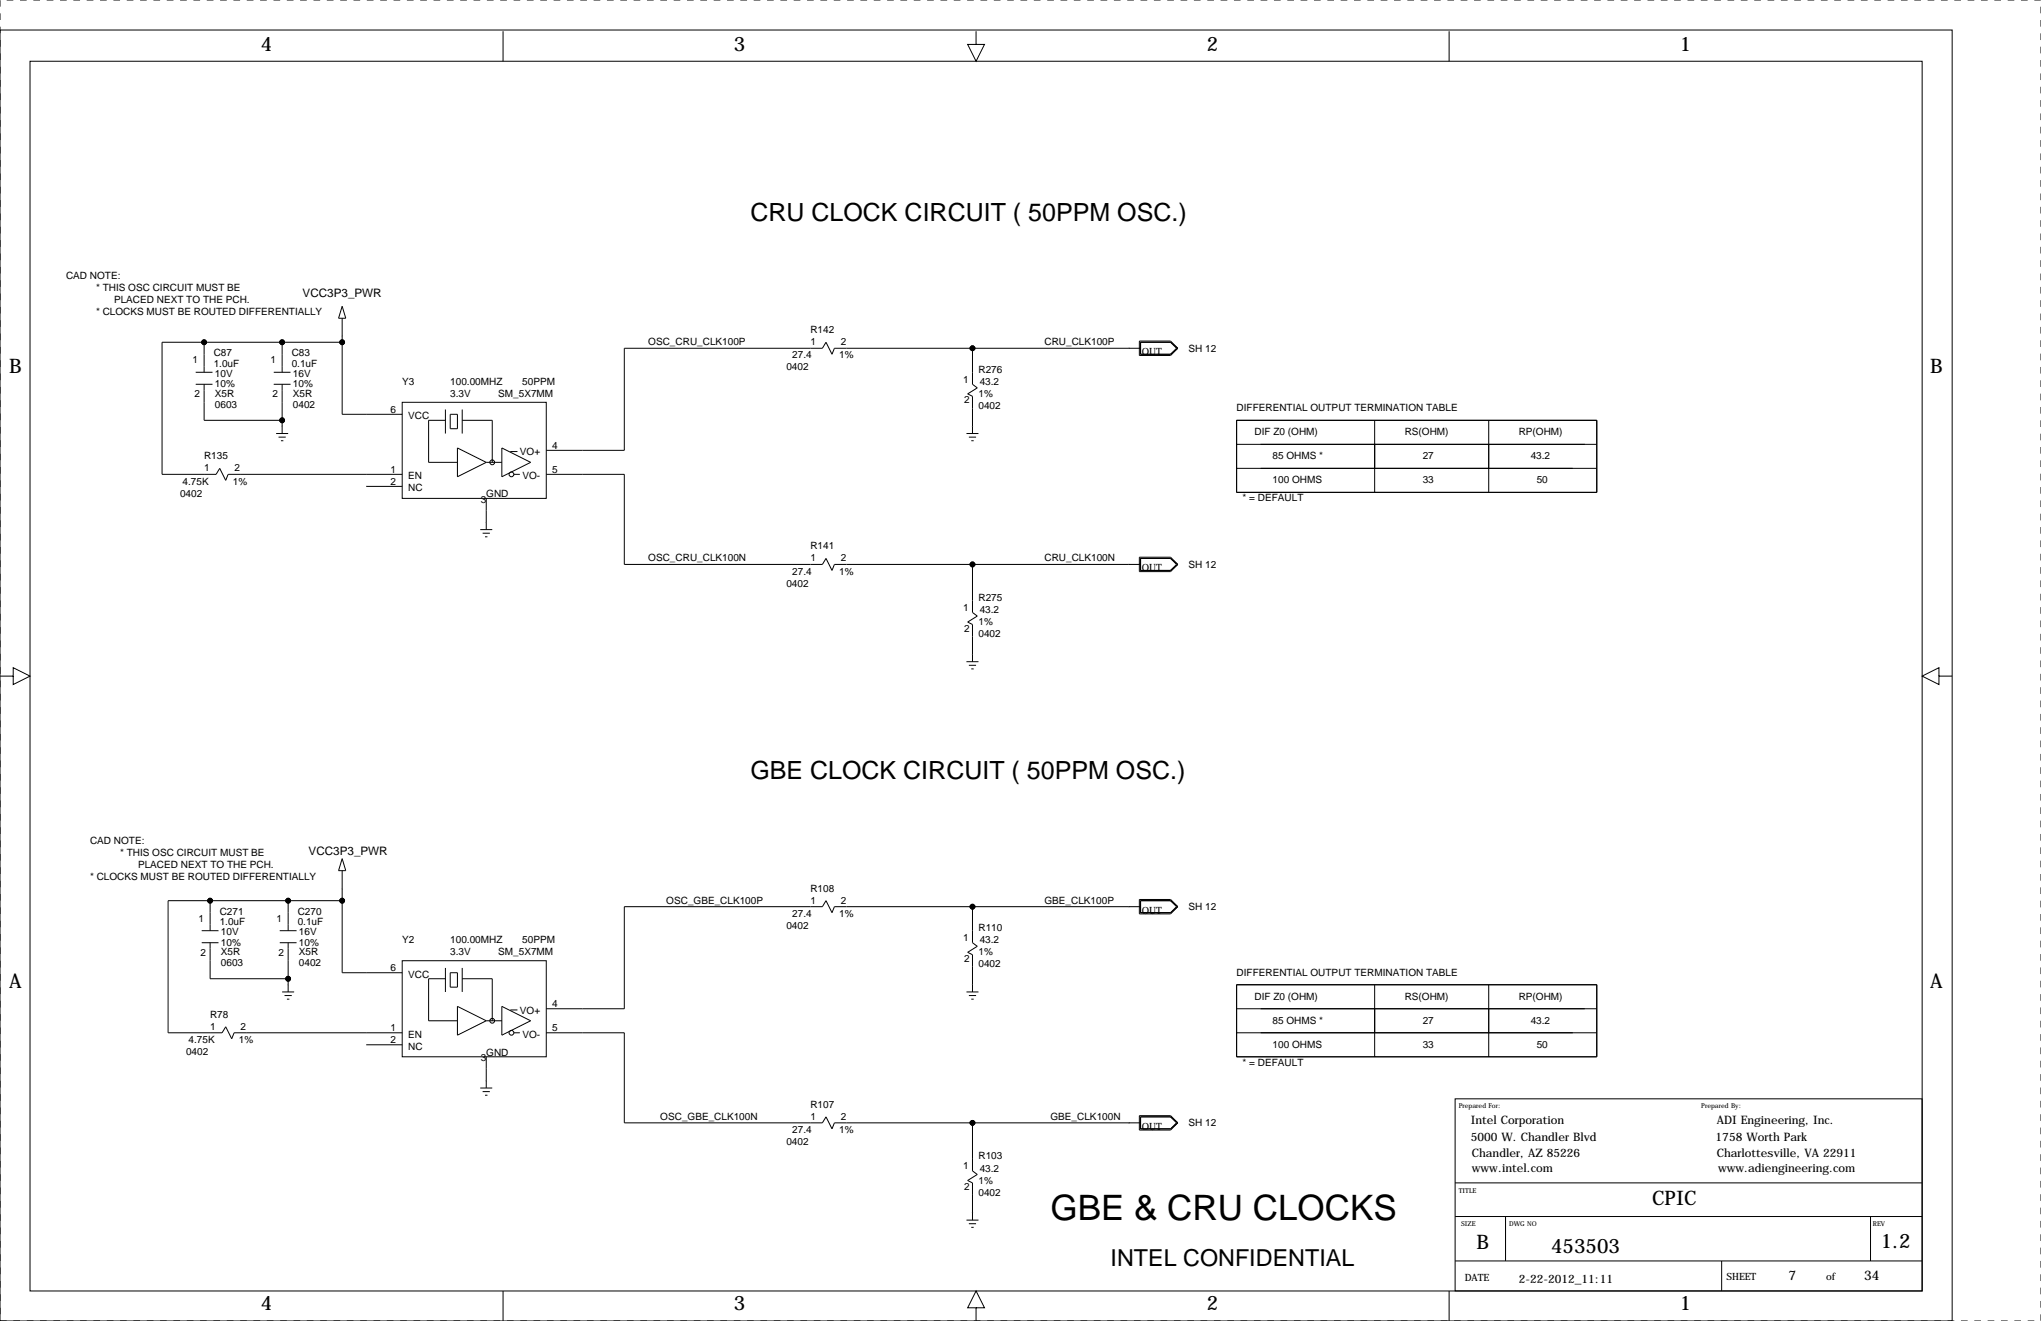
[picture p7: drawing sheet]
<svg xmlns="http://www.w3.org/2000/svg" width="432mm" height="279mm" viewBox="0 0 432 279" stroke-linecap="round" stroke-linejoin="round" font-family="sans-serif">
<path d="M0 0h431.8v279.4h-431.8z" fill="none" stroke="#000" stroke-width=".21" stroke-dasharray="1.4 1.4" stroke-linecap="butt"/>
<g fill="none" stroke="#000" stroke-width=".21">
<path d="M0 6.4h413v273h-413zM5.1 10.9h.1M6.3 13h400.4v260h-400.4zM106.4 6.6v6.4M206.5 6.6v2.8h1.8l-1.8 3.6-1.8-3.6h1.8M306.6 6.6v6.4M41.4 78.7h3.6M43.2 72.4v6.3M57.9 78.7h3.6M59.7 72.4v6.3M72.4 71.1h.1M72.4 72.4h-38.1v27.9h11.4l.8-1.2 1.3 2.5 .5-1.3h36.8"/>
<path d="M72.4 67.3v20.3h12.7M72.4 64.8l.8 2.5h-1.6zM205.7 73.7v7.6l1.1 .7-2.1 1.3 1 .5v7.9M238.8 73.7h.1M241 72.1h6.6l1.6 1.6-1.6 1.5h-6.6zM241.3 73.7h-64.8l-.5 1.2-1.2-2.5-.8 1.3h-41.9v21.5h-16.5M247.6 72.4h-6.3v2.5h6.3M247.6 72.4l1.6 1.3M247.6 72.4l1.3 1.3-1.3 1.2M249.2 73.7l-1.6 1.2M41.4 81.3h3.6M43.2 81.3v7.6h16.5"/>
<path d="M57.9 81.3h3.6M58.4 91.7h2.6M58.9 92.5h1.6M59.4 93.2h.5M59.7 90.2h.1M59.7 81.3v10.4M85.1 85.1h30.5v20.3h-30.5zM94.2 88.9h-3.5v8.9h6.1M94.2 86.6v5.1M95.2 87.6h1.6v3.1h-1.6zM96.8 94.7l6.1 3.1-6.1 3zM97.8 88.9h6.3v8.9"/>
<path d="M97.8 86.6v5.1M102.9 97.8h3.3M106.2 94.7l6.1 3.1-6.1 3zM107.9 95.5h1.6M204.5 91.7h2.5M205 92.5h1.5M205.5 93.2h.5M205.7 90.2h.1M261.6 88.9h76.2v15.2h-76.2zM261.6 94h76.2M261.6 99.1h76.2M290.8 88.9v15.2"/>
<path d="M315 88.9v15.2M77.5 102.9h7.6M101.6 112h2.5M102.1 112.8h1.5M102.6 113.5h.5M102.9 110.5h.1M102.9 105.4v6.6M108.7 100.3h1.3M115.6 100.3h16.5v19.1h41.9l.8-1.3 1.2 2.6 .5-1.3h64.8M205.7 119.4v10.1l1.1 .8-2.1 1.3 1 .5v7.9M238.8 119.4h.1M241 117.9h6.6l1.6 1.5-1.6 1.5h-6.6z"/>
<path d="M247.6 118.1h-6.3v2.6h6.3M247.6 118.1l1.6 1.3M247.6 118.1l1.3 1.3-1.3 1.3M249.2 119.4l-1.6 1.3M204.5 140h2.5M205.7 138.4h.1M0 143h2.8v-1.8l3.5 1.8-3.5 1.8v-1.8M205 140.7h1.5M205.5 141.5h.5M410.2 143v-1.8l-3.5 1.8 3.5 1.8v-1.8h2.8M42.7 199.4h3.5M42.7 196.8h3.5"/>
<path d="M44.4 199.4v7.6h16.6M44.4 190.5v6.3M59.2 199.4h3.5M59.2 196.8h3.5M61 190.5v6.3M61 199.4v10.4M72.4 188h.1M72.4 190.5h-36.8v27.9h11.4l.8-1.2 1.2 2.5 .5-1.3h35.6M72.4 184.1v21.6h12.7M72.4 181.6l.8 2.5h-1.6zM205.7 191.8v7.6l1.1 .8-2.1 1.2 1 .5v7.9M238.8 191.8h.1"/>
<path d="M241 190.2h6.6l1.6 1.6-1.6 1.5h-6.6zM241.3 191.8h-64.8l-.5 1.2-1.2-2.5-.8 1.3h-41.9v21.6h-16.5M247.6 190.5h-6.3v2.5h6.3M247.6 190.5l1.6 1.3M247.6 190.5l1.3 1.3-1.3 1.2M249.2 191.8l-1.6 1.2M59.7 209.8h2.5M60.2 210.6h1.5M60.7 211.3h.5M61 208.3h.1M85.1 203.2h30.5v20.3h-30.5zM94.2 207h-3.5v8.9h6.1"/>
<path d="M94.2 204.7v5.1M95.2 205.7h1.6v3.1h-1.6zM96.8 212.9l6.1 3-6.1 3zM97.8 207h6.3v8.9M97.8 204.7v5.1M102.9 215.9h3.3M106.2 212.9l6.1 3-6.1 3zM107.9 213.6h1.6M108.7 218.4h1.3M115.6 218.4h16.5v19.1h41.9l.8-1.3 1.2 2.6 .5-1.3h64.8M204.5 209.8h2.5M205 210.6h1.5"/>
<path d="M205.5 211.3h.5M205.7 208.3h.1M261.6 218.4h76.2M261.6 213.4h76.2M261.6 208.3h76.2v15.2h-76.2zM290.8 208.3v15.2M315 208.3v15.2M77.5 221h7.6M101.6 230.1h2.5M102.1 230.9h1.5M102.6 231.6h.5M102.9 228.6h.1"/>
<path d="M102.9 223.5v6.6M205.7 237.5v10.1l1.1 .8-2.1 1.3 1 .5v7.9M238.8 237.5h.1M241 236h6.6l1.6 1.5-1.6 1.5h-6.6zM247.6 236.2h-6.3v2.6h6.3M247.6 236.2l1.6 1.3M247.6 236.2l1.3 1.3-1.3 1.3M249.2 237.5l-1.6 1.3M307.8 232.4h98.9v40.6h-98.9zM204.5 258.1h2.5M205 258.8h1.5M205.5 259.6h.5"/>
<path d="M205.7 256.5h.1M307.8 250.2h98.9M307.8 257.3h98.9M318.5 257.3v9.4M395.7 257.3v9.4M106.4 273v6.4M206.5 276.6h1.8l-1.8-3.6-1.8 3.6h1.8v2.8M306.6 273v6.4M307.8 266.7h98.9M364.2 266.7v6.3"/>
<circle cx="43.2" cy="72.4" r=".51"/>
<circle cx="59.7" cy="72.4" r=".51"/>
<circle cx="72.4" cy="72.4" r=".51"/>
<circle cx="205.7" cy="73.7" r=".51"/>
<circle cx="59.7" cy="88.9" r=".51"/>
<circle cx="104.1" cy="97.8" r=".51"/>
<circle cx="108.2" cy="100.3" r=".51"/>
<circle cx="205.7" cy="119.4" r=".51"/>
<circle cx="44.4" cy="190.5" r=".51"/>
<circle cx="61" cy="190.5" r=".51"/>
<circle cx="72.4" cy="190.5" r=".51"/>
<circle cx="205.7" cy="191.8" r=".51"/>
<circle cx="61" cy="207" r=".51"/>
<circle cx="104.1" cy="215.9" r=".51"/>
<circle cx="108.2" cy="218.4" r=".51"/>
<circle cx="205.7" cy="237.5" r=".51"/>
</g>
<g fill="#000" stroke="#000" stroke-width=".21">
<circle cx="43.2" cy="72.4" r=".51"/>
<circle cx="59.7" cy="72.4" r=".51"/>
<circle cx="72.4" cy="72.4" r=".51"/>
<circle cx="205.7" cy="73.7" r=".51"/>
<circle cx="59.7" cy="88.9" r=".51"/>
<circle cx="205.7" cy="119.4" r=".51"/>
<circle cx="44.4" cy="190.5" r=".51"/>
<circle cx="61" cy="190.5" r=".51"/>
<circle cx="72.4" cy="190.5" r=".51"/>
<circle cx="205.7" cy="191.8" r=".51"/>
<circle cx="61" cy="207" r=".51"/>
<circle cx="205.7" cy="237.5" r=".51"/>
</g>
<text font-size="7.4" x="222.2" y="258.1">GBE &amp; CRU CLOCKS</text>
<g font-size="5.3">
<text x="158.7" y="46.7">CRU CLOCK CIRCUIT ( 50PPM OSC.)</text>
<text x="158.7" y="164.8">GBE CLOCK CIRCUIT ( 50PPM OSC.)</text>
</g>
<text font-size="4.9" x="234.9" y="267.8">INTEL CONFIDENTIAL</text>
<g font-size="4.2">
<text x="55.2" y="10.9">4</text>
<text x="155.3" y="10.9">3</text>
<text x="255.3" y="10.9">2</text>
<text x="355.4" y="10.9">1</text>
<text x="2" y="78.9">B</text>
<text x="408.4" y="78.9">B</text>
<text x="2" y="209">A</text>
<text x="408.4" y="209">A</text>
<text x="349.5" y="255">CPIC</text>
<text x="397.9" y="263.9">1.2</text>
<text x="312.4" y="264.1">B</text>
<text x="328.2" y="265">453503</text>
<text x="55.2" y="277.1">4</text>
<text x="155.3" y="277.1">3</text>
<text x="255.3" y="277.1">2</text>
<text x="355.4" y="277.1">1</text>
</g>
<g font-size="2.8">
<text x="378.4" y="270.6">7</text>
<text x="394.4" y="270.6">34</text>
</g>
<g font-size="2.5">
<text x="64" y="62.8">VCC3P3_PWR</text>
<text x="65.3" y="180.9">VCC3P3_PWR</text>
<text x="311.2" y="237.8">Intel Corporation</text>
<text x="363.2" y="237.8">ADI Engineering, Inc.</text>
<text x="311.2" y="241.4">5000 W. Chandler Blvd</text>
<text x="311.4" y="244.7">Chandler, AZ 85226</text>
<text x="363" y="241.4">1758 Worth Park</text>
<text x="363.2" y="244.7">Charlottesville, VA 22911</text>
<text x="311.4" y="248">www.intel.com</text>
<text x="363.5" y="248">www.adiengineering.com</text>
<text x="321.3" y="271.4">2-22-2012_11:11</text>
</g>
<g font-size="2.1">
<text x="14" y="59.1">CAD NOTE:</text>
<text x="20.3" y="61.6">* THIS OSC CIRCUIT MUST BE</text>
<text x="24.1" y="64.1">PLACED NEXT TO THE PCH.</text>
<text x="20.3" y="66.7">* CLOCKS MUST BE ROUTED DIFFERENTIALLY</text>
<text x="171.4" y="70.5">R142</text>
<text x="40.7" y="76.8">1</text>
<text x="45.2" y="75.3">C87</text>
<text x="45.2" y="77.6">1.0uF</text>
<text x="57.2" y="76.8">1</text>
<text x="61.7" y="75.3">C83</text>
<text x="61.7" y="77.6">0.1uF</text>
<text x="137.2" y="73">OSC_CRU_CLK100P</text>
<text x="167.6" y="75.8">27.4</text>
<text x="171.4" y="73">1</text>
<text x="177.5" y="75.8">1%</text>
<text x="177.9" y="73">2</text>
<text x="221" y="73">CRU_CLK100P</text>
<text x="241.6" y="75.1">OUT</text>
<text x="251.5" y="74.4">SH 12</text>
<text x="45.5" y="79.6">10V</text>
<text x="45.5" y="81.9">10%</text>
<text x="45.5" y="84">X5R</text>
<text x="62" y="79.6">16V</text>
<text x="62" y="81.9">10%</text>
<text x="62" y="84">X5R</text>
<text x="85.1" y="81.4">Y3</text>
<text x="95.2" y="81.4">100.00MHZ</text>
<text x="95.2" y="84">3.3V</text>
<text x="105.4" y="84">SM_5X7MM</text>
<text x="110.5" y="81.4">50PPM</text>
<text x="166.4" y="78.4">0402</text>
<text x="203.8" y="80.9">1</text>
<text x="207" y="78.9">R276</text>
<text x="207" y="84">1%</text>
<text x="207.3" y="81.4">43.2</text>
<text x="41.1" y="84.1">2</text>
<text x="45.5" y="86.2">0603</text>
<text x="57.7" y="84.1">2</text>
<text x="62" y="86.2">0402</text>
<text x="82.6" y="87.3">6</text>
<text x="86.4" y="88.6">VCC</text>
<text x="204" y="85.3">2</text>
<text x="207" y="86.5">0402</text>
<text x="261.6" y="87">DIFFERENTIAL OUTPUT TERMINATION TABLE</text>
<text x="116.8" y="94.9">4</text>
<text x="265.4" y="92.1">DIF Z0 (OHM)</text>
<text x="297.2" y="92.1">RS(OHM)</text>
<text x="321.3" y="92.1">RP(OHM)</text>
<text x="43.2" y="99.7">1</text>
<text x="43.2" y="97.2">R135</text>
<text x="49.6" y="99.7">2</text>
<text x="82.6" y="100">1</text>
<text x="86.4" y="101.3">EN</text>
<text x="110" y="96.3">VO+</text>
<text x="110.5" y="101.3">VO-</text>
<text x="116.8" y="100">5</text>
<text x="269.2" y="97.2">85 OHMS *</text>
<text x="301" y="97.2">27</text>
<text x="323.9" y="97.2">43.2</text>
<text x="38.1" y="105">0402</text>
<text x="38.6" y="102.5">4.75K</text>
<text x="49.3" y="102.5">1%</text>
<text x="82.6" y="102.5">2</text>
<text x="86.4" y="103.9">NC</text>
<text x="101.7" y="106.3">3</text>
<text x="102.9" y="105.2">GND</text>
<text x="262.9" y="106">* = DEFAULT</text>
<text x="269.2" y="102.2">100 OHMS</text>
<text x="301" y="102.2">33</text>
<text x="325.1" y="102.2">50</text>
<text x="137.2" y="118.7">OSC_CRU_CLK100N</text>
<text x="171.4" y="118.7">1</text>
<text x="171.4" y="116.2">R141</text>
<text x="177.9" y="118.7">2</text>
<text x="221" y="118.7">CRU_CLK100N</text>
<text x="166.4" y="124.1">0402</text>
<text x="167.6" y="121.5">27.4</text>
<text x="177.5" y="121.5">1%</text>
<text x="241.6" y="120.8">OUT</text>
<text x="251.5" y="120.1">SH 12</text>
<text x="203.8" y="129.2">1</text>
<text x="207" y="127.1">R275</text>
<text x="207.3" y="129.7">43.2</text>
<text x="204" y="133.6">2</text>
<text x="207" y="134.8">0402</text>
<text x="207" y="132.2">1%</text>
<text x="19" y="178.4">CAD NOTE:</text>
<text x="25.4" y="181">* THIS OSC CIRCUIT MUST BE</text>
<text x="29.2" y="183.5">PLACED NEXT TO THE PCH.</text>
<text x="19" y="186.1">* CLOCKS MUST BE ROUTED DIFFERENTIALLY</text>
<text x="141" y="191.1">OSC_GBE_CLK100P</text>
<text x="171.4" y="191.1">1</text>
<text x="171.4" y="188.6">R108</text>
<text x="177.9" y="191.1">2</text>
<text x="221" y="191.1">GBE_CLK100P</text>
<text x="42" y="194.9">1</text>
<text x="46.5" y="193.4">C271</text>
<text x="46.5" y="195.7">1.0uF</text>
<text x="46.7" y="197.7">10V</text>
<text x="58.5" y="194.9">1</text>
<text x="63" y="193.4">C270</text>
<text x="63" y="195.7">0.1uF</text>
<text x="63.2" y="197.7">16V</text>
<text x="166.4" y="196.5">0402</text>
<text x="167.6" y="193.9">27.4</text>
<text x="177.5" y="193.9">1%</text>
<text x="207" y="197">R110</text>
<text x="241.6" y="193.2">OUT</text>
<text x="251.5" y="192.5">SH 12</text>
<text x="42.4" y="202.2">2</text>
<text x="46.7" y="200">10%</text>
<text x="46.7" y="202.1">X5R</text>
<text x="58.9" y="202.2">2</text>
<text x="63.2" y="200">10%</text>
<text x="63.2" y="202.1">X5R</text>
<text x="85.1" y="199.5">Y2</text>
<text x="95.2" y="199.5">100.00MHZ</text>
<text x="95.2" y="202.1">3.3V</text>
<text x="105.4" y="202.1">SM_5X7MM</text>
<text x="110.5" y="199.5">50PPM</text>
<text x="203.8" y="199">1</text>
<text x="204" y="203.4">2</text>
<text x="207" y="202.1">1%</text>
<text x="207.3" y="199.5">43.2</text>
<text x="46.7" y="204.3">0603</text>
<text x="63.2" y="204.3">0402</text>
<text x="82.6" y="205.4">6</text>
<text x="86.4" y="206.8">VCC</text>
<text x="207" y="204.6">0402</text>
<text x="261.6" y="206.4">DIFFERENTIAL OUTPUT TERMINATION TABLE</text>
<text x="44.4" y="215.3">R78</text>
<text x="110" y="214.4">VO+</text>
<text x="116.8" y="213">4</text>
<text x="265.4" y="211.5">DIF Z0 (OHM)</text>
<text x="297.2" y="211.5">RS(OHM)</text>
<text x="321.3" y="211.5">RP(OHM)</text>
<text x="39.9" y="220.6">4.75K</text>
<text x="44.4" y="217.8">1</text>
<text x="50.5" y="220.6">1%</text>
<text x="50.9" y="217.8">2</text>
<text x="82.6" y="218.1">1</text>
<text x="82.6" y="220.6">2</text>
<text x="86.4" y="219.5">EN</text>
<text x="86.4" y="222">NC</text>
<text x="110.5" y="219.5">VO-</text>
<text x="116.8" y="218.1">5</text>
<text x="269.2" y="216.5">85 OHMS *</text>
<text x="269.2" y="221.6">100 OHMS</text>
<text x="301" y="221.6">33</text>
<text x="301" y="216.5">27</text>
<text x="323.9" y="216.5">43.2</text>
<text x="325.1" y="221.6">50</text>
<text x="39.4" y="223.1">0402</text>
<text x="101.7" y="224.4">3</text>
<text x="102.9" y="223.3">GND</text>
<text x="262.9" y="225.4">* = DEFAULT</text>
<text x="139.7" y="236.9">OSC_GBE_CLK100N</text>
<text x="167.6" y="239.7">27.4</text>
<text x="171.4" y="236.9">1</text>
<text x="171.4" y="234.3">R107</text>
<text x="177.5" y="239.7">1%</text>
<text x="177.9" y="236.9">2</text>
<text x="222.2" y="236.9">GBE_CLK100N</text>
<text x="241.6" y="238.9">OUT</text>
<text x="251.5" y="238.2">SH 12</text>
<text x="166.4" y="242.2">0402</text>
<text x="207" y="245.2">R103</text>
<text x="203.8" y="247.3">1</text>
<text x="204" y="251.7">2</text>
<text x="207" y="250.3">1%</text>
<text x="207.3" y="247.8">43.2</text>
<text x="207" y="252.9">0402</text>
<text x="309.9" y="270.9">DATE</text>
<text x="365.3" y="270.7">SHEET</text>
<text x="386.3" y="270.7">of</text>
</g>
<g font-size="1.4">
<text x="308.6" y="234.3">Prepared For:</text>
<text x="359.9" y="234.3">Prepared By:</text>
<text x="308.6" y="252.3">TITLE</text>
<text x="309.1" y="259.2">SIZE</text>
<text x="319.3" y="259.2">DWG NO</text>
<text x="396.2" y="259.2">REV</text>
</g>
</svg>
